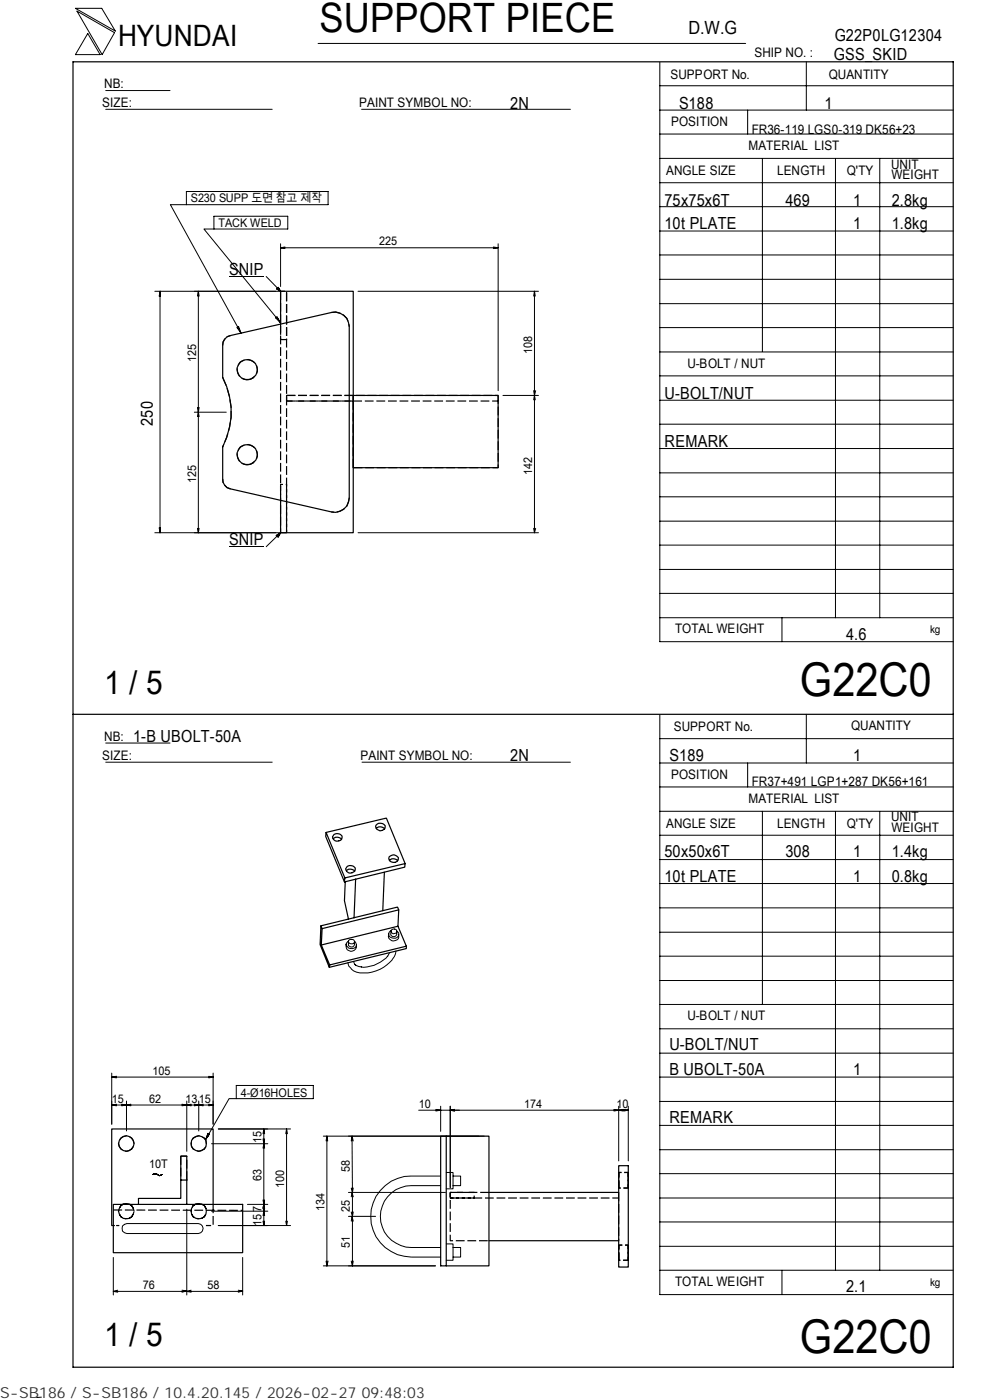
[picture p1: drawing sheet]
<svg xmlns="http://www.w3.org/2000/svg" width="210mm" height="297mm" viewBox="0 0 210 297" stroke-linecap="round" stroke-linejoin="round" font-family="sans-serif">
<g fill="none" stroke="#000" stroke-width=".25">
<path d="M15.5 13.1h186.7v277h-186.7zM47.7 72l.5-.6 .6-.2 21.5-4.9a3.1 3.1 0 0 1 3.8 2.9v36.5a3.1 3.1 0 0 1-3.8 2.9l-21.5-4.9a2.07 2.07 0 0 1-1.6-2v-6.9a15.8 15.8 0 0 0 0-14.7v-6.9l.1-.7zM59.5 68.7v-6.9h15.4v51.2h-15.4v-6.8M74.9 83.9h30.8v15.3h-30.8zM15.5 151.5h186.7M69.2 176.6l3.9 9.7 12.8-3.1M70.7 178a1.12 1.12 0 0 1 1.7 0M70.9 177a1.05 1.05 0 0 1 1.6 .7 1.04 1.04 0 0 1-1 .8 1.04 1.04 0 0 1-1-1zM79.7 175.1a1.25 1.25 0 0 1 2 .1 .99 .99 0 0 1-1 1.1 .99 .99 0 0 1-1-1.2zM79.8 175.8a1.12 1.12 0 0 1 1.7 0M68.3 197l-.2 3.5M73.1 186.3v.8l12.7-3.1 .1-.8-4-9.6-12.7 3-.1 .9 4 9.6"/>
<path d="M73.2 187l-.1 4.1 .8 3.9M73.5 184.7a1.12 1.12 0 0 1 1.7 .1M73.6 183.8a1.05 1.05 0 0 1 1.7 .7 1.04 1.04 0 0 1-1 .7 1.04 1.04 0 0 1-1-.9zM75.4 186.5l-.3 8.2M81.5 185.1l-.3 8.1M82.5 181.8a1.09 1.09 0 0 1 1.2-.4 1.09 1.09 0 0 1 .8 .9 1.01 1.01 0 0 1-1.2 .6 1.01 1.01 0 0 1-.8-1.1zM82.6 182.5a1.12 1.12 0 0 1 1.7 .1M84.4 196.5l1.8 4.2M84.6 193l-.3-.6-16.2 4-.2 4 1.9 4.8 16.4-4v-.5l-16.3 4-1.8-4.2 16.3-4 .2-3.5-16.3 4-.2-.6M69.9 204.7l-.1 .5M24 255.5h27.5v10.3h-27.5zM26.1 255.5a1.61 1.61 0 0 1 1.4 0"/>
<path d="M38.3 250.3v3.9h-8.9v1.3M38.3 245.3h1.3v5h-1.3zM39.6 250.3v5.2M41.4 255.5a1.8 1.8 0 0 1 1.5 0M45.2 255.5v-16h-21.5v20.5h.3M94.6 241h-1.1v27.6h10.2v-27.6h-9.1v27.6M103.7 253h27.5M131.2 247.3h2.1v21.5h-2.1zM103.7 263.2h27.5"/>
<circle cx="52.4" cy="78.4" r="2.16"/>
<circle cx="52.4" cy="96.5" r="2.16"/>
<circle cx="26.8" cy="242.6" r="1.63"/>
<circle cx="42.2" cy="242.6" r="1.65"/>
</g>
<g fill="none" stroke="#000" stroke-width=".25" stroke-dasharray="1.9 .6" stroke-linecap="butt">
<path d="M59.5 61.8v10.2h1.3v-10.2h-1.3M59.5 68.7v37.5M70.3 66.3a3.1 3.1 0 0 1 3.8 2.9M47.2 80.1a15.8 15.8 0 0 1 0 14.7M52.4 80.6a2.15 2.15 0 0 0 2.1-2.9 2.15 2.15 0 0 0-3.5-.8 2.15 2.15 0 0 0 .6 3.5l.8 .2M52.4 98.6a2.15 2.15 0 0 0 2.1-2.9 2.15 2.15 0 0 0-3.5-.8 2.15 2.15 0 0 0 .6 3.6l.8 .1M60.8 83.9h44.9v1.2M74.9 85.1h30.8v14.1h-30.8M74.9 85.1h-14.1v-1.2M74.9 99.2v-14.1M74.9 83.9h-14.1v1.2h14.1v-1.2M59.5 113h1.3v-10.2h-1.3v10.2"/>
<path d="M60.8 113v-51.2M74.1 105.7a3.1 3.1 0 0 1-3.8 2.9M24 256.7l27.5 .1M26.1 255.5a1.61 1.61 0 0 0-.6 2.5 1.61 1.61 0 0 0 2.5 0 1.61 1.61 0 0 0-.5-2.5M26.8 258.6a1.64 1.64 0 0 0 1.5-2.2 1.64 1.64 0 0 0-2.4-.9 1.64 1.64 0 0 0-.3 2.6l.6 .4 .6 .1M26.8 244.3a1.62 1.62 0 0 0 1.6-2.1 1.62 1.62 0 0 0-2.4-1 1.62 1.62 0 0 0-.4 2.5l.6 .4 .6 .2M38.3 245.3v5M39.6 250.3v-5h-1.3M41.4 255.5a1.62 1.62 0 0 0-.5 2.5 1.62 1.62 0 0 0 2.5 0 1.62 1.62 0 0 0-.5-2.5M42.2 244.3a1.62 1.62 0 0 0 1.5-2.1 1.62 1.62 0 0 0-2.3-1 1.62 1.62 0 0 0-.4 2.5l1.2 .6M42.2 258.6a1.65 1.65 0 0 0 1.6-1.9 1.65 1.65 0 0 0-2.1-1.4 1.65 1.65 0 0 0-1.1 2.2l.4 .6 .6 .4 .6 .1M45.2 255.5v4.5h-1.5"/>
<path d="M95.5 254.2h35.7M95.5 253v1.2h5.1v-1.2h-5.1M103.7 253h-8.2v10.2h8.2M131.2 253v10.2M133.3 248.7v3.3h-2.1v-3.3h2.1M133.3 264.1v3.3h-2.1v-3.3h2.1"/>
</g>
<path d="M47.2 73.2a2.07 2.07 0 0 1 1.6-2M48.8 103.7a2.07 2.07 0 0 1-1.6-2" fill="none" stroke="#000" stroke-width=".25" stroke-dasharray="1.5 .5" stroke-linecap="butt"/>
<g fill="none" stroke="#000" stroke-width=".21">
<path d="M16 1.8h5.6l2.9 4.8zM16.3 2.4l8 4.5-2.6 4.7zM18.6 7.1l2.6 4.5h-5.2zM22.4 19.2h13.7M67.5 9.2h90.6M139.9 18.2h62.3M139.9 13.2v122.9h62.3M171 13.1v10.3M22.4 23.2h35.3M76.7 23.2h44.3M139.9 38.8h62.3M139.9 33.6h62.3"/>
<path d="M139.9 28.4h62.3M139.9 23.4h62.3M158.6 23.4v5M161.7 33.6v41M177.2 33.7v97.4M186.6 33.7v97.4M39.5 43.4h-3.4l15 27.3M39.5 40.6h30.1v2.8h-30.1zM45.4 45.9h15.6v2.7h-15.6zM45.4 48.6h-2.1l16.2 19.9M48.6 58.7h7.4M56.5 58.7l3 3.1"/>
<path d="M59.5 51.7v9.1M59.5 52.6l.9 .1M59.5 52.6h46.2M60.4 52.4l-.9 .2M104.6 52.4l1.1 .2M105.7 51.7v31.2M105.7 52.6l-1.1 .1M139.9 59.3h62.3M139.9 54.1h62.3M139.9 49h62.3M139.9 43.8h62.3M32.8 61.8h26.7"/>
<path d="M33.9 62.6h.1M33.9 61.8l.1 1h-.2zM33.9 61.8v51.2M42.1 61.8l-.2 1M42.1 61.8l.1 1M42.1 61.8v51.2M50.3 69.5l.3-.2 .5 1.4zM50.8 69.8h-.2M58.5 67.5l.2-.3 .8 1.3zM58.7 61.3l.3-.4 .5 .9zM59 67.6l-.2 .1M75.9 61.8h38.3"/>
<path d="M113.4 61.8v51.2M113.4 61.8l-.2 1M113.4 61.8l.1 1M139.9 79.7h62.3M139.9 74.7h62.3M139.9 69.5h62.3M139.9 64.4h62.3M41.2 87.5h6.8M41.9 86.4l.2 1.1M42.1 87.5l-.2 .9M42.1 87.5l.1 .9M42.2 86.4l-.1 1.1"/>
<path d="M106.7 83.9h7.5M113.2 82.9l.2 1M113.4 83.9l-.2 .9M113.4 83.9l.1 .9M113.6 82.9l-.2 1M139.9 95.2h62.3M139.9 90h62.3M139.9 84.9h62.3M32.8 113h26.7M33.8 112h.2l-.1 1zM33.9 112.3h.1M41.9 112.1l.2 .9"/>
<path d="M42.2 112.1l-.1 .9M48.6 116h7.4M58.6 113.6l.9-.6-.5 1zM59.5 113l-3 3M75.9 113h38.3M113.2 112.1l.2 .9M113.6 112.1l-.2 .9M139.9 100.3h62.3M139.9 115.6h62.3M139.9 110.6h62.3M139.9 105.4h62.3M139.9 131.1h62.3"/>
<path d="M139.9 125.9h62.3M139.9 120.8h62.3M165.9 131.1v5M22.4 157.6h13.7M139.9 151.7v122.9h62.3M139.9 156.7h62.3M171 151.5v10.4M22.4 161.7h35.3M76.8 161.7h44.2M139.9 177.2h62.3M139.9 172.1h62.3M139.9 167h62.3"/>
<path d="M139.9 161.9h62.3M158.6 161.9v5.1M161.7 172.1v41M177.2 172.2v97.3M186.6 172.2v97.3M73.9 199.7a.67 .67 0 0 0-.4 .6 .67 .67 0 0 0 .2 .6 1.08 1.08 0 0 0 1.9-.4l-.3-.7-.1-.1M73.9 199.6v1a.72 .72 0 0 0 1.3-.1v-.6M74.1 199.4a.72 .72 0 0 1 1.1 .5 .68 .68 0 0 1-.8 .3 .68 .68 0 0 1-.5-.6zM82.5 198.1a1.11 1.11 0 0 0 .9 1.5 1.11 1.11 0 0 0 1.2-1.3M82.9 197.5a.82 .82 0 0 0-.4 1 .82 .82 0 0 0 1 .5 .84 .84 0 0 0 1-.4 .84 .84 0 0 0-.4-1.1M83 197.4l-.1 .7a.65 .65 0 0 0 .5 .6 .65 .65 0 0 0 .7-.4v-.6M83 197.3a.65 .65 0 0 1 .7-.2 .65 .65 0 0 1 .4 .6 .67 .67 0 0 1-1.1 0z"/>
<path d="M139.9 182.4h62.3M139.9 197.8h62.3M139.9 192.6h62.3M139.9 187.4h62.3M73.4 200.3a1.14 1.14 0 0 0 1 1.5 1.14 1.14 0 0 0 1.2-1.3M75 204l.4 .8M75.3 204.6l.8 .5h.6M82.2 202.9a7.2 7.2 0 0 1-5.6 2.2M82.6 202.1l-.4 .8M84 201.8a5.2 5.2 0 0 1-2.6 3.4 6.9 6.9 0 0 1-6.4 .8l-.4-.4a1.7 1.7 0 0 1-.8-1.4M139.9 218.3h62.3M139.9 213.1h62.3"/>
<path d="M139.9 208h62.3M139.9 202.9h62.3M23.7 234.4l1 .2M23.7 227.7v10.8M23.7 228.5l1 .2M23.7 228.5h21.5M24.7 234.3l-1 .1M24.7 228.3l-1 .2M25.8 234.3l1 .1M26.8 234.4l1 .2M26.8 233.6v6.3M26.8 234.4l-1 .2"/>
<path d="M27.8 234.3l-1 .1M38.6 234.3l1 .1M39.6 234.4l.9 .2M39.6 233.6v10.7M39.6 234.4l-1 .2M40.5 234.3l-.9 .1M41.2 234.3l1.9 .3M42.2 233.6v6.3M43.1 234.3l-1.9 .3M44.3 234.3l.9 .1M44.3 228.3l.9 .2M45.2 234.4h-21.5"/>
<path d="M45.2 227.7v10.8M45.2 234.4l-.9 .2M45.2 228.5l-.9 .2M46.3 239.5h15.3M50.1 233.1h-1.5l-5 8.7M50.1 230.3h16.4v2.8h-16.4zM56 239.5l-.2 1M56 239.5l.1 1M56 239.5v20.5M60.8 239.5l-.2 1M60.8 239.5l.1 1M60.8 239.5v20.5"/>
<path d="M88.8 235.5h44.5M92.4 235.4l1.1 .1-1.1 .2M93.5 234.7v5.3M95.5 234.7v17.3M96.4 235.4l-.9 .1 .9 .2M130.2 235.4l1 .1M131.2 234.7v11.6M131.2 235.5l-1 .2M131.2 235.5l1 .2M132.2 235.4l-1 .1M132.3 235.4l1 .1M133.3 234.7v11.6"/>
<path d="M133.3 235.5l-1 .2M139.9 228.5h62.3M139.9 238.7h62.3M139.9 233.7h62.3M139.9 223.4h62.3M32.4 249.2l.5-.2 .7 .3M33.2 249.1l.4 .2M34.4 249.2l-.5 .2-.3-.1M39.6 256.5v18.2M43.9 240.9l.3 .1M44.1 240.4l.3 .2-.8 1.2zM44.9 242.6h11.9"/>
<path d="M44.9 257h11.9M52.5 255.5h4.3M55.8 241.6l.2 1M55.8 256l.3 1.9M55.8 259.1l.2 .9M55.8 254.6l.3 1.8M56 242.6l-.2 1M56 242.6l.1 1M56.1 241.6l-.1 1M56.1 256l-.3 1.9M56.1 259.1l-.1 .9M56.1 254.6l-.3 1.8"/>
<path d="M60.6 259.1l.2 .9M60.9 259.1l-.1 .9M68.6 241h34.1M69.3 241l-.1 1.1M69.3 241l.2 1.1M69.3 241v27.6M73.9 253h20.6M73.9 258.1h5.8M74.5 253.9l.2-.9 .2 .9M74.5 257.1l.3 1 .1-1M74.5 252l.3 1M74.5 259.1l.2-1 .2 1"/>
<path d="M74.7 241l-.2 1.1M74.7 241l.2 1.1M74.7 241l.1 12M74.8 253v15.6M74.9 252l-.1 1M93.5 249.5h-6.3a8.6 8.6 0 0 0-8.6 8.6 8.6 8.6 0 0 0 8.6 8.6h6.3M93.5 251.5h-6.3a6.6 6.6 0 0 0-6.5 6.6 6.6 6.6 0 0 0 6.5 6.6h6.3M94.6 248.7h1.5v3.5h-1.5M96.1 249.5h1.6v2h-1.6M139.9 259.2h62.3M139.9 254.2h62.3M139.9 249h62.3"/>
<path d="M139.9 243.9h62.3M24 266.8v7.9M24 274l1 .1M24 274h27.5M25 273.7l-1 .3M26 260.1l.9-.5h15.2a1.06 1.06 0 0 1 1 1 1.06 1.06 0 0 1-1 1.1h-15.2a1.06 1.06 0 0 1-.9-1.6zM38.6 273.7l1 .2-1 .2M40.5 273.7l-.9 .3 .9 .1M46.3 260h15.3M50.5 273.7l1 .2-1 .2M51.5 266.8v7.9M68.6 268.6h23.8"/>
<path d="M69.2 267.5l.1 1.1M69.6 267.5l-.3 1.1M74.5 267.5l.3 1.1M74.9 267.5l-.1 1.1M94.6 263.9h1.5v3.5h-1.5M96.1 264.7h1.6v2h-1.6M139.9 269.5h62.3M139.9 264.4h62.3M165.9 269.5v5.1M8.8 296.4l-1 .1"/>
</g>
<path d="M131.2 252v-3.3M133.3 252v-3.3M131.2 267.4v-3.3M133.3 267.4v-3.3" fill="none" stroke="#000" stroke-width=".25" stroke-dasharray="1.8 .6" stroke-linecap="butt"/>
<path d="M25.3 260h-1.3" fill="none" stroke="#000" stroke-width=".25" stroke-dasharray=".7 .3" stroke-linecap="butt"/>
<path d="M58.7 61h.8v.8h-.8zM58.6 113.1h.9v.9h-.9z" fill="#000"/>
<g font-size="9.9">
<text x="169.7" y="147.6">G22C0</text>
<text x="169.7" y="286.9">G22C0</text>
</g>
<text font-size="8.6" x="67.7" y="6.9">SUPPORT PIECE</text>
<g font-size="7">
<text x="22.1" y="147.2">1 / 5</text>
<text x="22.1" y="285.6">1 / 5</text>
</g>
<text font-size="6.3" x="25.1" y="9.8">HYUNDAI</text>
<text font-size="3.9" x="146" y="7.3">D.W.G</text>
<g font-size="3.5">
<text x="177" y="8.7">G22P0LG12304</text>
<text x="176.9" y="12.8">GSS_SKID</text>
<text x="108.2" y="23.1">2N</text>
<text x="144" y="23.1">S188</text>
<text x="174.8" y="23.1">1</text>
<text x="141" y="43.6">75x75x6T</text>
<text x="166.6" y="43.6">469</text>
<text x="180.9" y="43.6">1</text>
<text x="189.1" y="43.6">2.8kg</text>
<text x="141" y="48.7">10t PLATE</text>
<text x="180.9" y="48.7">1</text>
<text x="189.1" y="48.7">1.8kg</text>
<text x="48.6" y="58.3">SNIP</text>
<text x="141" y="84.6">U-BOLT/NUT</text>
<text x="32.4" y="90.3" transform="rotate(-90 32.4 90.3)">250</text>
<text x="141" y="94.8">REMARK</text>
<text x="48.6" y="115.6">SNIP</text>
<text x="179.5" y="135.8">4.6</text>
<text x="28.3" y="157.3">1-B UBOLT-50A</text>
<text x="108.2" y="161.4">2N</text>
<text x="142" y="161.4">S189</text>
<text x="180.9" y="161.4">1</text>
<text x="141" y="181.9">50x50x6T</text>
<text x="166.6" y="181.9">308</text>
<text x="180.9" y="181.9">1</text>
<text x="189.1" y="181.9">1.4kg</text>
<text x="141" y="187">10t PLATE</text>
<text x="180.9" y="187">1</text>
<text x="189.1" y="187">0.8kg</text>
<text x="142" y="222.8">U-BOLT/NUT</text>
<text x="142" y="228">B UBOLT-50A</text>
<text x="180.9" y="228">1</text>
<text x="142" y="238.3">REMARK</text>
<text x="179.5" y="274.1">2.1</text>
</g>
<text font-size="3.2" fill="#323232" x="0" y="296.6">S-SB186 / S-SB186 / 10.4.20.145 / 2026-02-27 09:48:03</text>
<g font-size="2.8">
<text x="142.2" y="16.8">SUPPORT No.</text>
<text x="160" y="12.2">SHIP NO. :</text>
<text x="175.8" y="16.7">QUANTITY</text>
<text x="21.7" y="22.8">SIZE:</text>
<text x="22.1" y="18.7">NB:</text>
<text x="76.2" y="22.8">PAINT SYMBOL NO:</text>
<text x="142.3" y="26.8">POSITION</text>
<text x="159.4" y="28.4">FR36-119 LGS0-319 DK56+23</text>
<text x="158.8" y="31.7">MATERIAL LIST</text>
<text x="189" y="35.8">UNIT</text>
<text x="141.3" y="37.2">ANGLE SIZE</text>
<text x="164.8" y="37.1">LENGTH</text>
<text x="179.6" y="37.1">Q'TY</text>
<text x="189.1" y="38">WEIGHT</text>
<text x="145.8" y="78">U-BOLT / NUT</text>
<text x="143.2" y="134.4">TOTAL WEIGHT</text>
<text x="142.9" y="155">SUPPORT No.</text>
<text x="180.5" y="154.9">QUANTITY</text>
<text x="21.7" y="161.3">SIZE:</text>
<text x="22.1" y="157.1">NB:</text>
<text x="76.5" y="161.2">PAINT SYMBOL NO:</text>
<text x="142.3" y="165.3">POSITION</text>
<text x="159.4" y="166.7">FR37+491 LGP1+287 DK56+161</text>
<text x="158.8" y="170.3">MATERIAL LIST</text>
<text x="141.3" y="175.7">ANGLE SIZE</text>
<text x="164.8" y="175.6">LENGTH</text>
<text x="179.6" y="175.6">Q'TY</text>
<text x="189" y="174.2">UNIT</text>
<text x="189.1" y="176.5">WEIGHT</text>
<text x="145.8" y="216.5">U-BOLT / NUT</text>
<text x="143.2" y="272.9">TOTAL WEIGHT</text>
</g>
<g font-size="2.5">
<text x="40.5" y="42.9">S230 SUPP 도면 참고 제작</text>
<text x="46.3" y="48.2">TACK WELD</text>
<text x="80.4" y="52.1">225</text>
<text x="41.6" y="76.8" transform="rotate(-90 41.6 76.8)">125</text>
<text x="112.9" y="75" transform="rotate(-90 112.9 75)">108</text>
<text x="112.9" y="100.7" transform="rotate(-90 112.9 100.7)">142</text>
<text x="41.6" y="102.4" transform="rotate(-90 41.6 102.4)">125</text>
<text x="23.7" y="233.9">15</text>
<text x="31.7" y="233.9">62</text>
<text x="32.3" y="228">105</text>
<text x="39.4" y="233.9">13</text>
<text x="42.2" y="233.9">15</text>
<text x="51.1" y="232.7">4-Ø16HOLES</text>
<text x="88.8" y="235">10</text>
<text x="111.2" y="235">174</text>
<text x="130.7" y="235">10</text>
<text x="55.5" y="242.6" transform="rotate(-90 55.5 242.6)">15</text>
<text x="31.7" y="247.8">10T</text>
<text x="55.5" y="250.6" transform="rotate(-90 55.5 250.6)">63</text>
<text x="60.3" y="252" transform="rotate(-90 60.3 252)">100</text>
<text x="74.2" y="248.6" transform="rotate(-90 74.2 248.6)">58</text>
<text x="68.8" y="257" transform="rotate(-90 68.8 257)">134</text>
<text x="74.2" y="257" transform="rotate(-90 74.2 257)">25</text>
<text x="55.5" y="260" transform="rotate(-90 55.5 260)">157</text>
<text x="74.2" y="264.8" transform="rotate(-90 74.2 264.8)">51</text>
<text x="30.3" y="273.5">76</text>
<text x="44" y="273.5">58</text>
</g>
<g font-size="2.3">
<text x="197.3" y="134.3">kg</text>
<text x="197.3" y="272.8">kg</text>
</g>
</svg>
